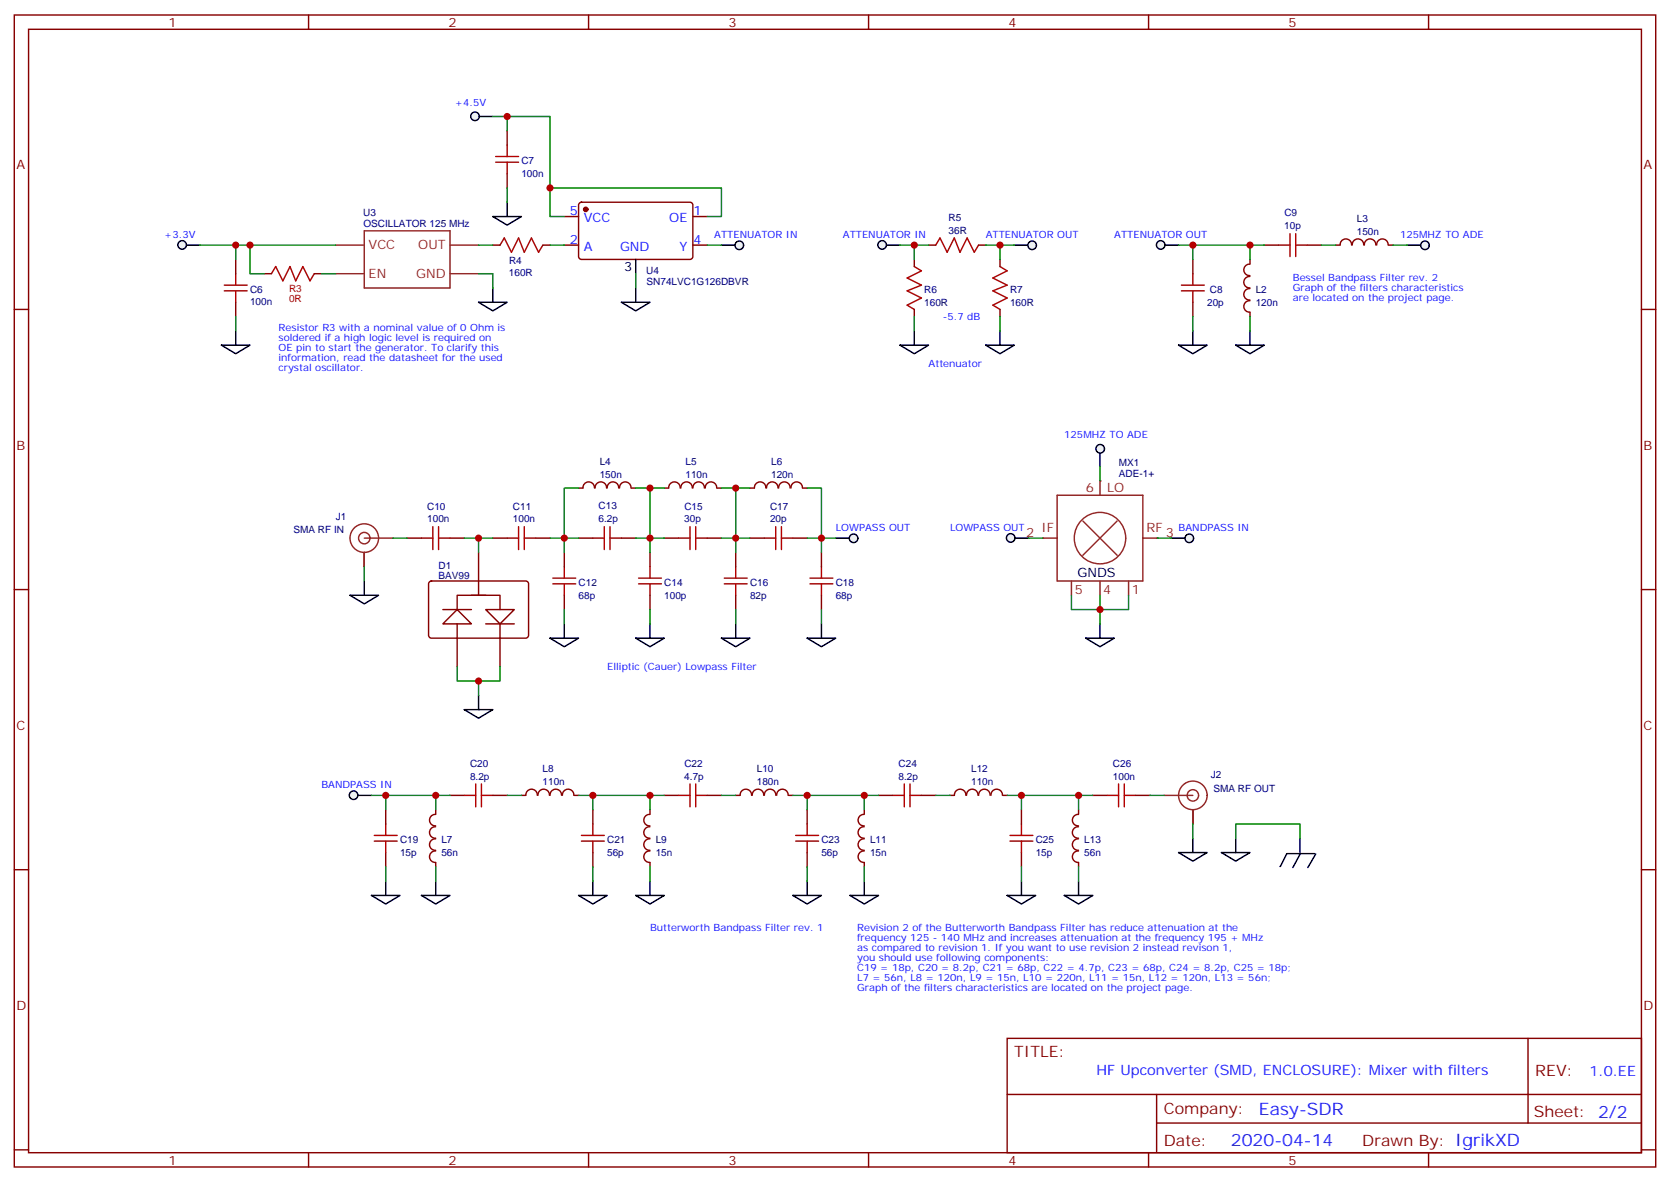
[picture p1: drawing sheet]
<svg xmlns="http://www.w3.org/2000/svg" width="412mm" height="292mm" viewBox="0 0 412 292" stroke-linecap="round" stroke-linejoin="round" font-family="sans-serif">
<g fill="none" stroke="#870000" stroke-width=".35">
<path d="M3.5 3.7h405.4v284.3h-405.4zM7.1 7.2h398.2v277.3h-398.2zM76.2 3.7v3.5M145.3 3.7v3.5M214.5 3.7v3.5M283.6 3.7v3.5M352.8 3.7v3.5M3.5 76.4h3.6M58.2 64v3.6M58.2 74.6v3.5M225.8 64v1.8M225.8 76.4v1.7"/>
<path d="M229.3 60.5h1.8M241.7 60.5h1.7M246.9 64v1.8M246.9 76.4v1.7M294.6 64v3.6M294.6 74.6v3.5M308.7 71.2a1.41 1.41 0 0 0-1.6 1.4 1.41 1.41 0 0 0 1.6 1.4M308.7 68.3a1.41 1.41 0 0 0-1.6 1.4 1.41 1.41 0 0 0 1.6 1.4M308.7 74.2a1.41 1.41 0 0 0-1.5 1.4 1.41 1.41 0 0 0 1.5 1.4M308.7 65.2a1.41 1.41 0 0 0-1.5 1.4 1.41 1.41 0 0 0 1.5 1.4M308.7 64v1.1M308.7 77.1v1"/>
<path d="M312.2 60.5h3.5M322.8 60.5h3.5M329.8 60.5h1.1M330.9 60.5a1.41 1.41 0 0 1 1.5-1.5 1.41 1.41 0 0 1 1.4 1.5M333.9 60.5a1.41 1.41 0 0 1 1.4-1.5 1.41 1.41 0 0 1 1.5 1.5M336.9 60.5a1.41 1.41 0 0 1 1.4-1.5 1.41 1.41 0 0 1 1.4 1.5M340 60.5a1.41 1.41 0 0 1 1.4-1.5 1.41 1.41 0 0 1 1.4 1.5M342.9 60.5h1.1M405.3 76.4h3.6M3.5 145.5h3.6M405.3 145.5h3.6M3.5 214.7h3.6"/>
<path d="M405.3 214.7h3.6M248.7 256.3h156.6v28.2h-156.6zM377.3 256.3v20.9M248.7 270.1h156.5M285.6 277.2h119.6M285.6 270.1v14.2M3.5 283.8h3.6M76.2 284.5v3.5M145.3 284.5v3.5M214.5 284.5v3.5M283.6 284.5v3.5M352.8 284.5v3.5"/>
<path d="M405.3 283.8h3.6"/>
</g>
<g fill="none" stroke="#a10000" stroke-width=".35">
<path d="M318.6 57.7v5.6M320 57.7v5.6M55.4 71.8h5.6M55.4 70.4h5.6M58.2 67.6v2.8M58.2 71.8v2.8M225.8 65.8l1.7 1.1-3.5 1.7 3.5 1.8-3.5 1.4 3.5 1.8-3.5 1.7 1.8 1.1M231.1 60.5l1-1.8 1.8 3.6 1.8-3.6 1.4 3.6 1.7-3.6 1.8 3.6 1.1-1.8M246.9 65.8l1.8 1.1-3.5 1.7 3.5 1.8-3.5 1.4 3.5 1.8-3.5 1.7 1.7 1.1M291.7 71.8h5.7M291.7 70.4h5.7M294.6 67.6v2.8"/>
<path d="M294.6 71.8v2.8M315.7 60.5h2.9M320 60.5h2.8"/>
</g>
<g fill="none" stroke="#8c2424" stroke-width=".35">
<path d="M90 57h21.1v14.1h-21.1zM82.9 67.6h7.1M82.9 60.5h7.1M111.1 67.6h7.1M111.1 60.5h7.1M271.6 118.7v3.5M257.5 132.8h3.6M261.1 122.2h21.1v21.2h-21.1zM267.4 128.6l8.5 8.5M275.9 128.6l-8.5 8.5M282.2 132.8h3.6"/>
<circle cx="271.6" cy="132.8" r="6.4"/>
</g>
<g fill="#8c2424">
<circle cx="271.6" cy="118.7" r=".18"/>
<circle cx="285.8" cy="132.8" r=".18"/>
</g>
<path d="M264.6 143.4v3.5M271.6 143.4v3.5M278.7 143.4v3.5" fill="none" stroke="#8c2424" stroke-width=".35"/>
<circle cx="257.5" cy="132.8" r=".18" fill="#8c2424"/>
<g fill="none" stroke="#8c2424" stroke-width=".35">
<path d="M90 136.3v3.6M90 132.8h7M287.5 196.3h7.1M294.6 199.8v3.6"/>
<circle cx="90" cy="132.8" r="1.41"/>
<circle cx="90" cy="132.8" r="3.5"/>
<circle cx="294.6" cy="196.3" r="1.41"/>
<circle cx="294.6" cy="196.3" r="3.5"/>
</g>
<path d="M119.9 150.5h7.1l-3.5 3.5z" fill="#fff" stroke="#870000" stroke-width=".35"/>
<path d="M118.2 136.3v7.1M112.9 157.5v7.1M119.9 154h7.1M123.5 157.5v7.1" fill="none" stroke="#870000" stroke-width=".35"/>
<path d="M109.4 154l3.5-3.5 3.5 3.5z" fill="#fff" stroke="#870000" stroke-width=".35"/>
<g fill="none" stroke="#870000" stroke-width=".35">
<path d="M125.2 32.3v3.5M125.2 42.9v3.5M139.3 53.4h3.6M143.1 50.1l.5-.2h26.8a.71 .71 0 0 1 .7 .7v12.7a.76 .76 0 0 1-.7 .7h-26.8a.76 .76 0 0 1-.7-.7v-12.7zM171.1 53.4h3.5M65.3 67.6h1.7M77.6 67.6h1.8M121.7 60.5h1.8M134.1 60.5h1.7M139.3 60.5h3.6M171.1 60.5h3.5M100.5 132.8h3.6"/>
<path d="M111.1 132.8h3.6M121.7 132.8h3.5M132.3 132.8h3.5M139.3 136.3v3.6M142.9 132.8h3.5M142.9 120.5h1M144 120.4a1.41 1.41 0 0 1 1.4-1.5 1.41 1.41 0 0 1 1.4 1.6M147 120.4a1.41 1.41 0 0 1 1.4-1.5 1.41 1.41 0 0 1 1.4 1.5M150 120.4a1.41 1.41 0 0 1 1.4-1.5 1.41 1.41 0 0 1 1.4 1.5M153 120.4a1.41 1.41 0 0 1 1.4-1.5 1.41 1.41 0 0 1 1.4 1.6M153.5 132.8h3.5M155.9 120.5h1.1"/>
<path d="M160.5 136.3v3.6M164 132.8h3.6M164 120.5h1.1M165.1 120.4a1.41 1.41 0 0 1 1.4-1.5 1.41 1.41 0 0 1 1.5 1.6M168.1 120.4a1.41 1.41 0 0 1 1.4-1.5 1.41 1.41 0 0 1 1.4 1.5M171.1 120.4a1.41 1.41 0 0 1 1.4-1.5 1.41 1.41 0 0 1 1.4 1.5M174.2 120.4a1.41 1.41 0 0 1 1.4-1.5 1.41 1.41 0 0 1 1.4 1.6M174.6 132.8h3.6M177.1 120.5h1.1M181.7 136.3v3.6M185.2 132.8h3.5M185.2 120.5h1.1"/>
<path d="M186.3 120.4a1.41 1.41 0 0 1 1.4-1.5 1.41 1.41 0 0 1 1.4 1.6M189.3 120.4a1.41 1.41 0 0 1 1.4-1.5 1.41 1.41 0 0 1 1.4 1.5M192.3 120.4a1.41 1.41 0 0 1 1.4-1.5 1.41 1.41 0 0 1 1.4 1.5M195.3 120.4a1.41 1.41 0 0 1 1.4-1.5 1.41 1.41 0 0 1 1.4 1.6M195.8 132.8h3.5M198.3 120.5h1M202.8 136.3v3.6M106.1 143.6l.4-.2h23.3a.71 .71 0 0 1 .7 .7v12.7a.76 .76 0 0 1-.7 .7h-23.3a.76 .76 0 0 1-.7-.7v-12.7zM109.4 150.5h7M112.9 154v3.5M116.4 146.9h7.1v3.6M118.2 143.4v3.5"/>
<path d="M119.9 146.9h-7v3.6M123.5 154v3.5M139.3 146.9v3.6M160.5 146.9v3.6M181.7 146.9v3.6M202.8 146.9v3.6M95.2 199.8v3.6M107.6 199.8v1.1M111.1 196.3h3.6M121.7 196.3h3.5M128.8 196.3h1M129.9 196.3a1.41 1.41 0 0 1 1.4-1.5 1.41 1.41 0 0 1 1.4 1.5"/>
<path d="M132.9 196.3a1.41 1.41 0 0 1 1.4-1.5 1.41 1.41 0 0 1 1.4 1.5M135.8 196.3a1.41 1.41 0 0 1 1.4-1.5 1.41 1.41 0 0 1 1.5 1.5M138.9 196.3a1.41 1.41 0 0 1 1.4-1.5 1.41 1.41 0 0 1 1.4 1.5M141.8 196.3h1.1M146.4 199.8v3.6M160.5 199.8v1.1M164 196.3h3.6M174.6 196.3h3.6M181.7 196.3h1M182.8 196.3a1.41 1.41 0 0 1 1.4-1.5 1.41 1.41 0 0 1 1.4 1.5M185.8 196.3a1.41 1.41 0 0 1 1.4-1.5 1.41 1.41 0 0 1 1.4 1.5M188.8 196.3a1.41 1.41 0 0 1 1.4-1.5 1.41 1.41 0 0 1 1.4 1.5"/>
<path d="M191.8 196.3a1.41 1.41 0 0 1 1.4-1.5 1.41 1.41 0 0 1 1.4 1.5M194.7 196.3h1.1M199.3 199.8v3.6M213.4 199.8v1.1M217 196.3h3.5M227.5 196.3h3.6M234.6 196.3h1.1M235.7 196.3a1.41 1.41 0 0 1 1.4-1.5 1.41 1.41 0 0 1 1.4 1.5M238.7 196.3a1.41 1.41 0 0 1 1.4-1.5 1.41 1.41 0 0 1 1.4 1.5M241.7 196.3a1.41 1.41 0 0 1 1.4-1.5 1.41 1.41 0 0 1 1.4 1.5M244.7 196.3a1.41 1.41 0 0 1 1.4-1.5 1.41 1.41 0 0 1 1.4 1.5M247.6 196.3h1.1"/>
<path d="M252.2 199.8v3.6M266.3 199.8v1.1M269.9 196.3h3.5M280.5 196.3h3.5M95.2 210.4v3.6M107.6 207.1a1.41 1.41 0 0 0-1.5 1.4 1.41 1.41 0 0 0 1.5 1.4M107.6 204.1a1.41 1.41 0 0 0-1.5 1.4 1.41 1.41 0 0 0 1.5 1.4M107.6 210.1a1.41 1.41 0 0 0-1.5 1.4 1.41 1.41 0 0 0 1.5 1.4M107.6 201a1.41 1.41 0 0 0-1.5 1.4 1.41 1.41 0 0 0 1.5 1.4M107.6 212.9v1.1M146.4 210.4v3.6M160.5 207.1a1.41 1.41 0 0 0-1.5 1.4 1.41 1.41 0 0 0 1.5 1.4"/>
<path d="M160.5 204.1a1.41 1.41 0 0 0-1.5 1.4 1.41 1.41 0 0 0 1.5 1.4M160.5 210.1a1.41 1.41 0 0 0-1.5 1.4 1.41 1.41 0 0 0 1.5 1.4M160.5 201a1.41 1.41 0 0 0-1.5 1.4 1.41 1.41 0 0 0 1.5 1.4M160.5 212.9v1.1M199.3 210.4v3.6M213.4 207.1a1.41 1.41 0 0 0-1.5 1.4 1.41 1.41 0 0 0 1.5 1.4M213.4 204.1a1.41 1.41 0 0 0-1.5 1.4 1.41 1.41 0 0 0 1.5 1.4M213.4 210.1a1.41 1.41 0 0 0-1.5 1.4 1.41 1.41 0 0 0 1.5 1.4M213.4 201a1.41 1.41 0 0 0-1.5 1.4 1.41 1.41 0 0 0 1.5 1.4M213.4 212.9v1.1M252.2 210.4v3.6M266.3 207.1a1.41 1.41 0 0 0-1.5 1.4 1.41 1.41 0 0 0 1.5 1.4"/>
<path d="M266.3 204.1a1.41 1.41 0 0 0-1.5 1.4 1.41 1.41 0 0 0 1.5 1.4M266.3 210.1a1.41 1.41 0 0 0-1.5 1.4 1.41 1.41 0 0 0 1.5 1.4M266.3 201a1.41 1.41 0 0 0-1.5 1.4 1.41 1.41 0 0 0 1.5 1.4M266.3 212.9v1.1"/>
</g>
<g fill="none" stroke="#a10000" stroke-width=".35">
<path d="M122.4 38.6h5.7M125.2 35.8v2.8M122.4 40h5.7M125.2 40v2.9M67 67.6l1.1-1.8 1.7 3.5 1.8-3.5 1.4 3.5 1.8-3.5 1.8 3.5 1-1.7M123.5 60.5l1-1.8 1.8 3.6 1.8-3.6 1.4 3.6 1.7-3.6 1.8 3.6 1.1-1.8M104.1 132.8h2.8M106.9 130v5.6M108.3 130v5.6M108.3 132.8h2.8M125.2 132.8h2.9M128.1 130v5.6"/>
<path d="M129.5 132.8h2.8M129.5 130v5.6M139.3 139.9v2.8M146.4 132.8h2.8M149.2 130v5.6M150.6 132.8h2.9M150.6 130v5.6M160.5 139.9v2.8M167.6 132.8h2.8M170.4 130v5.6M171.8 132.8h2.8M171.8 130v5.6"/>
<path d="M181.7 139.9v2.8M188.7 132.8h2.9M191.6 130v5.6M193 132.8h2.8M193 130v5.6M202.8 139.9v2.8M136.5 144.1h5.7M136.5 142.7h5.7M139.3 144.1v2.8M157.7 144.1h5.6M157.7 142.7h5.6M160.5 144.1v2.8"/>
<path d="M178.9 144.1h5.6M178.9 142.7h5.6M181.7 144.1v2.8M200 144.1h5.7M200 142.7h5.7M202.8 144.1v2.8M114.7 196.3h2.8M117.5 193.5v5.6M118.9 196.3h2.8M118.9 193.5v5.6M167.6 196.3h2.8M170.4 193.5v5.6"/>
<path d="M171.8 196.3h2.8M171.8 193.5v5.6M220.5 196.3h2.8M223.3 193.5v5.6M224.7 196.3h2.8M224.7 193.5v5.6M273.4 196.3h2.8M276.2 193.5v5.6M277.6 196.3h2.9M277.6 193.5v5.6M92.4 207.6h5.7M92.4 206.2h5.7"/>
<path d="M95.2 203.4v2.8M95.2 207.6v2.8M143.6 207.6h5.6M143.6 206.2h5.6M146.4 203.4v2.8M146.4 207.6v2.8M196.5 207.6h5.6M196.5 206.2h5.6M199.3 203.4v2.8M199.3 207.6v2.8M249.4 207.6h5.7M249.4 206.2h5.7"/>
<path d="M252.2 203.4v2.8M252.2 207.6v2.8"/>
</g>
<circle cx="144.6" cy="51.7" r=".53" fill="#870000" stroke="#870000" stroke-width=".35"/>
<g fill="none" stroke="#000" stroke-width=".35">
<path d="M118.2 74.6h7l-3.5 2.1zM121.7 71.1v3.5M157 64v3.6M218.7 60.5h3.5M54.7 85.2h7l-3.5 2.1zM58.2 81.7v3.5M222.2 85.2h7.1l-3.5 2.1zM225.8 81.7v3.5M243.4 85.2h7.1l-3.6 2.1zM246.9 81.7v3.5M291 85.2h7.1l-3.5 2.1zM294.6 81.7v3.5"/>
<path d="M305.2 85.2h7l-3.5 2.1zM308.7 81.7v3.5"/>
</g>
<circle cx="217.8" cy="60.5" r="1.06" fill="#f0f0f0" stroke="#000" stroke-width=".35"/>
<path d="M347.5 60.5h3.5" fill="none" stroke="#000" stroke-width=".35"/>
<circle cx="351.9" cy="60.5" r="1.06" fill="#f0f0f0" stroke="#000" stroke-width=".35"/>
<path d="M287.5 60.5h3.5" fill="none" stroke="#000" stroke-width=".35"/>
<circle cx="286.6" cy="60.5" r="1.06" fill="#f0f0f0" stroke="#000" stroke-width=".35"/>
<path d="M250.5 60.5h3.5" fill="none" stroke="#000" stroke-width=".35"/>
<circle cx="254.9" cy="60.5" r="1.06" fill="#f0f0f0" stroke="#000" stroke-width=".35"/>
<path d="M45.9 60.5h3.5" fill="none" stroke="#000" stroke-width=".35"/>
<circle cx="45" cy="60.5" r="1.06" fill="#f0f0f0" stroke="#000" stroke-width=".35"/>
<g fill="none" stroke="#000" stroke-width=".35">
<path d="M289.3 132.8h3.5M86.4 146.9h7.1l-3.5 2.1zM90 143.4v3.5M135.8 157.5h7.1l-3.6 2.1zM139.3 154v3.5M157 157.5h7l-3.5 2.1zM160.5 154v3.5M178.2 157.5h7l-3.5 2.1zM181.7 154v3.5M199.3 157.5h7.1l-3.6 2.1zM202.8 154v3.5M268.1 157.5h7.1l-3.6 2.1z"/>
<path d="M271.6 154v3.5M114.7 175.2h7l-3.5 2.1zM118.2 171.6v3.6M95.2 217.5v3.5M107.6 217.5v3.5M146.4 217.5v3.5M160.5 217.5v3.5M199.3 217.5v3.5M213.4 217.5v3.5M252.2 217.5v3.5M266.3 217.5v3.5M291 210.4h7.1l-3.5 2.1z"/>
<path d="M294.6 206.9v3.5M301.6 210.4h7.1l-3.5 2.1zM305.2 206.9v3.5M317.8 210.7l-1.7 3.2M317.9 210.7h6.7M321 206.9v3.5M321.1 210.7l-1.8 3.4M324.9 210.8l-1.9 3.3M91.7 221h7.1l-3.6 2.1zM104.1 221h7l-3.5 2.1zM142.9 221h7l-3.5 2.1zM157 221h7l-3.5 2.1z"/>
<path d="M195.8 221h7l-3.5 2.1zM209.9 221h7.1l-3.6 2.1zM248.7 221h7.1l-3.6 2.1zM262.8 221h7.1l-3.6 2.1z"/>
</g>
<circle cx="293.7" cy="132.9" r="1.06" fill="#f0f0f0" stroke="#000" stroke-width=".35"/>
<path d="M271.6 111.7v3.5" fill="none" stroke="#000" stroke-width=".35"/>
<circle cx="271.7" cy="110.8" r="1.06" fill="#f0f0f0" stroke="#000" stroke-width=".35"/>
<path d="M250.5 132.8h3.5" fill="none" stroke="#000" stroke-width=".35"/>
<circle cx="249.6" cy="132.8" r="1.06" fill="#f0f0f0" stroke="#000" stroke-width=".35"/>
<path d="M88.2 196.3h3.5" fill="none" stroke="#000" stroke-width=".35"/>
<circle cx="87.3" cy="196.3" r="1.06" fill="#f0f0f0" stroke="#000" stroke-width=".35"/>
<path d="M206.4 132.8h3.5" fill="none" stroke="#000" stroke-width=".35"/>
<circle cx="210.8" cy="132.9" r="1.06" fill="#f0f0f0" stroke="#000" stroke-width=".35"/>
<path d="M153.5 74.6h7l-3.5 2.1zM157 71.1v3.5M178.2 60.5h3.5" fill="none" stroke="#000" stroke-width=".35"/>
<circle cx="182.6" cy="60.5" r="1.06" fill="#f0f0f0" stroke="#000" stroke-width=".35"/>
<path d="M118.2 28.8h3.5" fill="none" stroke="#000" stroke-width=".35"/>
<circle cx="117.3" cy="28.7" r="1.06" fill="#f0f0f0" stroke="#000" stroke-width=".35"/>
<path d="M121.7 53.4h7.1l-3.6 2.2zM125.2 49.9v3.5" fill="none" stroke="#000" stroke-width=".35"/>
<g fill="none" stroke="#008700" stroke-width=".35">
<path d="M121.7 28.8h3.5M125.2 32.3v-3.5h10.6v24.6h3.5M125.2 46.4v3.5M135.8 46.4h42.4v7h-3.6M49.4 60.5h8.8M58.2 78.1v3.6M61.7 60.5v7.1h3.6M79.4 67.6h3.5M82.9 60.5h-24.7v3.5M118.2 67.6h3.5v3.5M118.2 60.5h3.5M135.8 60.5h3.5"/>
<path d="M157 67.6v3.5M174.6 60.5h3.6M222.2 60.5h3.6M225.8 78.1v3.6M229.3 60.5h-3.5v3.5M243.4 60.5h3.5v3.5M246.9 60.5h3.6M246.9 78.1v3.6M291 60.5h3.6M294.6 78.1v3.6M308.7 60.5h-14.1v3.5M308.7 78.1v3.6"/>
<path d="M312.2 60.5h-3.5v3.5M326.3 60.5h3.5M344 60.5h3.5M271.6 115.2v3.5M90 139.9v3.5M97 132.8h3.5M114.7 132.8h3.5v3.5M118.2 132.8h3.5M142.9 120.5h-3.6v12.3h-3.5M142.9 132.8h-3.6v3.5M157 132.8h7M157 120.5h7"/>
<path d="M160.5 120.5v15.8M178.2 132.8h7M178.2 120.5h7M181.7 120.5v15.8M199.3 120.5h3.5v12.3h3.6M199.3 132.8h3.5v3.5M254 132.8h3.5M285.8 132.8h3.5M139.3 150.5v3.5M160.5 150.5v3.5M181.7 150.5v3.5M202.8 150.5v3.5"/>
<path d="M264.6 146.9v3.6h7v-3.6M278.7 146.9v3.6h-7.1v3.5M112.9 164.6v3.5h10.6v-3.5M118.2 168.1v3.5M91.7 196.3h3.5v3.5M95.2 196.3h12.4v3.5M107.6 196.3h3.5M125.2 196.3h3.6M142.9 196.3h3.5v3.5M146.4 196.3h14.1v3.5M160.5 196.3h3.5M178.2 196.3h3.5"/>
<path d="M195.8 196.3h3.5v3.5M199.3 196.3h14.1v3.5M213.4 196.3h3.6M231.1 196.3h3.5M248.7 196.3h3.5v3.5M252.2 196.3h14.1v3.5M266.3 196.3h3.6M284 196.3h3.5M95.2 214v3.5M107.6 214v3.5M146.4 214v3.5M160.5 214v3.5"/>
<path d="M199.3 214v3.5M213.4 214v3.5M252.2 214v3.5M266.3 214v3.5M294.6 203.4v3.5M305.2 206.9v-3.5h15.8v3.5"/>
</g>
<g fill="#c00">
<circle cx="61.7" cy="60.5" r=".88"/>
<circle cx="118.2" cy="168.1" r=".88"/>
<circle cx="213.4" cy="196.3" r=".88"/>
<circle cx="252.2" cy="196.3" r=".88"/>
<circle cx="199.3" cy="196.3" r=".88"/>
<circle cx="160.5" cy="196.3" r=".88"/>
<circle cx="146.4" cy="196.3" r=".88"/>
<circle cx="107.6" cy="196.3" r=".88"/>
<circle cx="95.3" cy="196.3" r=".88"/>
<circle cx="202.8" cy="132.8" r=".88"/>
<circle cx="139.3" cy="132.8" r=".88"/>
<circle cx="160.5" cy="120.5" r=".88"/>
<circle cx="181.7" cy="120.5" r=".88"/>
<circle cx="181.7" cy="132.8" r=".88"/>
<circle cx="160.5" cy="132.8" r=".88"/>
<circle cx="266.3" cy="196.3" r=".88"/>
<circle cx="271.6" cy="150.5" r=".88"/>
<circle cx="58.2" cy="60.5" r=".88"/>
<circle cx="225.8" cy="60.5" r=".88"/>
<circle cx="294.6" cy="60.5" r=".88"/>
<circle cx="308.7" cy="60.5" r=".88"/>
<circle cx="246.9" cy="60.5" r=".88"/>
<circle cx="118.2" cy="132.8" r=".88"/>
<circle cx="125.2" cy="28.8" r=".88"/>
<circle cx="135.8" cy="46.4" r=".88"/>
</g>
<g font-size="4.2" fill="#00f">
<text x="310.9" y="275.1">Easy-SDR</text>
<text x="304" y="282.9">2020-04-14</text>
</g>
<g font-size="3.9" fill="#800">
<text x="250.5" y="260.9">TITLE:</text>
<text x="379.1" y="265.6">REV:</text>
<text x="287.4" y="275.1">Company:</text>
<text x="378.7" y="275.7">Sheet: 2/2</text>
<text x="287.4" y="282.8">Date:</text>
<text x="336.4" y="282.8">Drawn By: IgrikXD</text>
</g>
<g font-size="3.5" fill="#00f">
<text x="270.8" y="265.3">HF Upconverter (SMD, ENCLOSURE): Mixer with filters</text>
<text x="392.5" y="265.6">1.0.EE</text>
</g>
<g font-size="3.2" fill="#800">
<text x="41.6" y="6.7">1</text>
<text x="110.8" y="6.7">2</text>
<text x="179.9" y="6.7">3</text>
<text x="249.1" y="6.7">4</text>
<text x="318.2" y="6.7">5</text>
<text x="4.1" y="41.8">A</text>
<text x="405.9" y="41.8">A</text>
<text x="4.1" y="110.9">B</text>
<text x="405.9" y="110.9">B</text>
<text x="4.1" y="180.1">C</text>
<text x="405.9" y="180.1">C</text>
<text x="4.1" y="249.2">D</text>
<text x="405.9" y="249.2">D</text>
<text x="41.6" y="287.5">1</text>
<text x="110.8" y="287.5">2</text>
<text x="179.9" y="287.5">3</text>
<text x="249.1" y="287.5">4</text>
<text x="318.2" y="287.5">5</text>
</g>
<g font-size="3.2" fill="#00f">
<text x="140.7" y="53.1">5</text>
<text x="171.3" y="53.1">1</text>
<text x="144.2" y="54.9">VCC</text>
<text x="165.3" y="54.9">OE</text>
<text x="140.7" y="60.1">2</text>
<text x="144.2" y="61.9">A</text>
<text x="153.1" y="62">GND</text>
<text x="167.8" y="61.9">Y</text>
<text x="171.3" y="60.1">4</text>
</g>
<g font-size="3.2" fill="#8d2323">
<text x="91" y="61.6">VCC</text>
<text x="103.3" y="61.6">OUT</text>
<text x="91" y="68.6">EN</text>
<text x="102.8" y="68.6">GND</text>
<text x="268.1" y="121.5">6</text>
<text x="273.4" y="121.5">LO</text>
<text x="257.2" y="131.4">IF</text>
<text x="283.1" y="131.4">RF</text>
<text x="253.4" y="132.5">2</text>
<text x="287.9" y="132.5">3</text>
<text x="265.4" y="146.7">5</text>
<text x="272.4" y="146.7">4</text>
<text x="279.5" y="146.7">1</text>
</g>
<g font-size="3.2">
<text x="154.2" y="67">3</text>
<text x="266.1" y="142.4">GNDS</text>
</g>
<g font-size="2.5" fill="#00f">
<text x="112.3" y="26.3">+4.5V</text>
<text x="40.6" y="58.7">+3.3V</text>
<text x="176.4" y="58.7">ATTENUATOR IN</text>
<text x="208.1" y="58.7">ATTENUATOR IN</text>
<text x="243.4" y="58.7">ATTENUATOR OUT</text>
<text x="275.2" y="58.7">ATTENUATOR OUT</text>
<text x="345.7" y="58.7">125MHZ TO ADE</text>
<text x="319.3" y="69.3">Bessel Bandpass Filter rev. 2</text>
<text x="319.3" y="71.8">Graph of the filters characteristics</text>
<text x="319.3" y="74.3">are located on the project page.</text>
<text x="68.8" y="81.7">Resistor R3 with a nominal value of 0 Ohm is</text>
<text x="232.8" y="79">-5.7 dB</text>
<text x="68.8" y="84.1">soldered if a high logic level is required on</text>
<text x="68.8" y="86.6">OE pin to start the generator. To clarify this</text>
<text x="68.8" y="89.1">information, read the datasheet for the used</text>
<text x="68.8" y="91.5">crystal oscillator.</text>
<text x="229.3" y="90.5">Attenuator</text>
<text x="262.8" y="108.1">125MHZ TO ADE</text>
<text x="206.4" y="131.1">LOWPASS OUT</text>
<text x="234.6" y="131.1">LOWPASS OUT</text>
<text x="291" y="131.1">BANDPASS IN</text>
<text x="149.9" y="165.5">Elliptic (Cauer) Lowpass Filter</text>
<text x="79.4" y="194.6">BANDPASS IN</text>
<text x="160.5" y="229.8">Butterworth Bandpass Filter rev. 1</text>
<text x="211.7" y="229.8">Revision 2 of the Butterworth Bandpass Filter has reduce attenuation at the</text>
<text x="211.7" y="232.3">frequency 125 - 140 MHz and increases attenuation at the frequency 195 + MHz</text>
<text x="211.7" y="234.8">as compared to revision 1. If you want to use revision 2 instead revison 1,</text>
<text x="211.7" y="237.2">you should use following components:</text>
<text x="211.7" y="239.7">C19 = 18p, C20 = 8.2p, C21 = 68p, C22 = 4.7p, C23 = 68p, C24 = 8.2p, C25 = 18p;</text>
<text x="211.7" y="242.2">L7 = 56n, L8 = 120n, L9 = 15n, L10 = 220n, L11 = 15n, L12 = 120n, L13 = 56n;</text>
<text x="211.7" y="244.7">Graph of the filters characteristics are located on the project page.</text>
</g>
<g font-size="2.5" fill="#000080">
<text x="128.8" y="40.5">C7</text>
<text x="128.8" y="43.6">100n</text>
<text x="89.7" y="53.3">U3</text>
<text x="317.2" y="53.4">C9</text>
<text x="89.7" y="56.1">OSCILLATOR 125 MHz</text>
<text x="234.3" y="57.7">36R</text>
<text x="234.3" y="54.5">R5</text>
<text x="317.2" y="56.6">10p</text>
<text x="335.1" y="57.9">150n</text>
<text x="335.1" y="54.7">L3</text>
<text x="125.7" y="65.3">R4</text>
<text x="125.7" y="68.1">160R</text>
<text x="159.6" y="67.7">U4</text>
<text x="159.7" y="70.2">SN74LVC1G126DBVR</text>
<text x="61.7" y="75.4">100n</text>
<text x="61.7" y="72.3">C6</text>
<text x="228.2" y="75.4">160R</text>
<text x="228.3" y="72.2">R6</text>
<text x="249.4" y="75.4">160R</text>
<text x="249.4" y="72.2">R7</text>
<text x="298.1" y="75.5">20p</text>
<text x="298.8" y="72.4">C8</text>
<text x="310.1" y="75.4">120n</text>
<text x="310.1" y="72.2">L2</text>
<text x="148.1" y="117.9">150n</text>
<text x="148.1" y="114.7">L4</text>
<text x="169.3" y="117.9">110n</text>
<text x="169.3" y="114.7">L5</text>
<text x="190.4" y="117.9">120n</text>
<text x="190.4" y="114.7">L6</text>
<text x="276.3" y="115">MX1</text>
<text x="276.3" y="117.8">ADE-1+</text>
<text x="105.5" y="125.8">C10</text>
<text x="126.7" y="125.8">C11</text>
<text x="147.8" y="125.7">C13</text>
<text x="169" y="125.8">C15</text>
<text x="190.2" y="125.8">C17</text>
<text x="72.5" y="131.6">SMA RF IN</text>
<text x="82.9" y="128.5">J1</text>
<text x="105.5" y="128.9">100n</text>
<text x="126.7" y="128.9">100n</text>
<text x="147.8" y="128.9">6.2p</text>
<text x="169" y="128.9">30p</text>
<text x="190.2" y="128.9">20p</text>
<text x="108.3" y="142.9">BAV99</text>
<text x="108.3" y="140.5">D1</text>
<text x="142.9" y="147.7">68p</text>
<text x="142.9" y="144.6">C12</text>
<text x="164" y="147.7">100p</text>
<text x="164" y="144.6">C14</text>
<text x="185.2" y="147.7">82p</text>
<text x="185.2" y="144.6">C16</text>
<text x="206.4" y="147.7">68p</text>
<text x="206.4" y="144.6">C18</text>
<text x="116.1" y="189.2">C20</text>
<text x="134" y="190.5">L8</text>
<text x="169" y="189.3">C22</text>
<text x="186.9" y="190.6">L10</text>
<text x="221.9" y="189.3">C24</text>
<text x="239.8" y="190.6">L12</text>
<text x="274.8" y="189.3">C26</text>
<text x="299" y="192">J2</text>
<text x="116.1" y="192.4">8.2p</text>
<text x="134" y="193.7">110n</text>
<text x="169" y="192.4">4.7p</text>
<text x="186.9" y="193.7">180n</text>
<text x="221.9" y="192.4">8.2p</text>
<text x="239.8" y="193.7">110n</text>
<text x="274.8" y="192.4">100n</text>
<text x="299.7" y="195.4">SMA RF OUT</text>
<text x="98.8" y="208.1">C19</text>
<text x="109" y="208.1">L7</text>
<text x="149.9" y="208.1">C21</text>
<text x="161.9" y="208.1">L9</text>
<text x="202.9" y="208">C23</text>
<text x="214.8" y="208.1">L11</text>
<text x="255.8" y="208">C25</text>
<text x="267.8" y="208.1">L13</text>
<text x="98.8" y="211.2">15p</text>
<text x="109" y="211.2">56n</text>
<text x="149.9" y="211.2">56p</text>
<text x="161.9" y="211.2">15n</text>
<text x="202.8" y="211.3">56p</text>
<text x="214.8" y="211.2">15n</text>
<text x="255.8" y="211.3">15p</text>
<text x="267.8" y="211.2">56n</text>
</g>
<g font-size="2.5" fill="#f00">
<text x="71.4" y="72">R3</text>
<text x="71.4" y="74.4">0R</text>
</g>
</svg>
